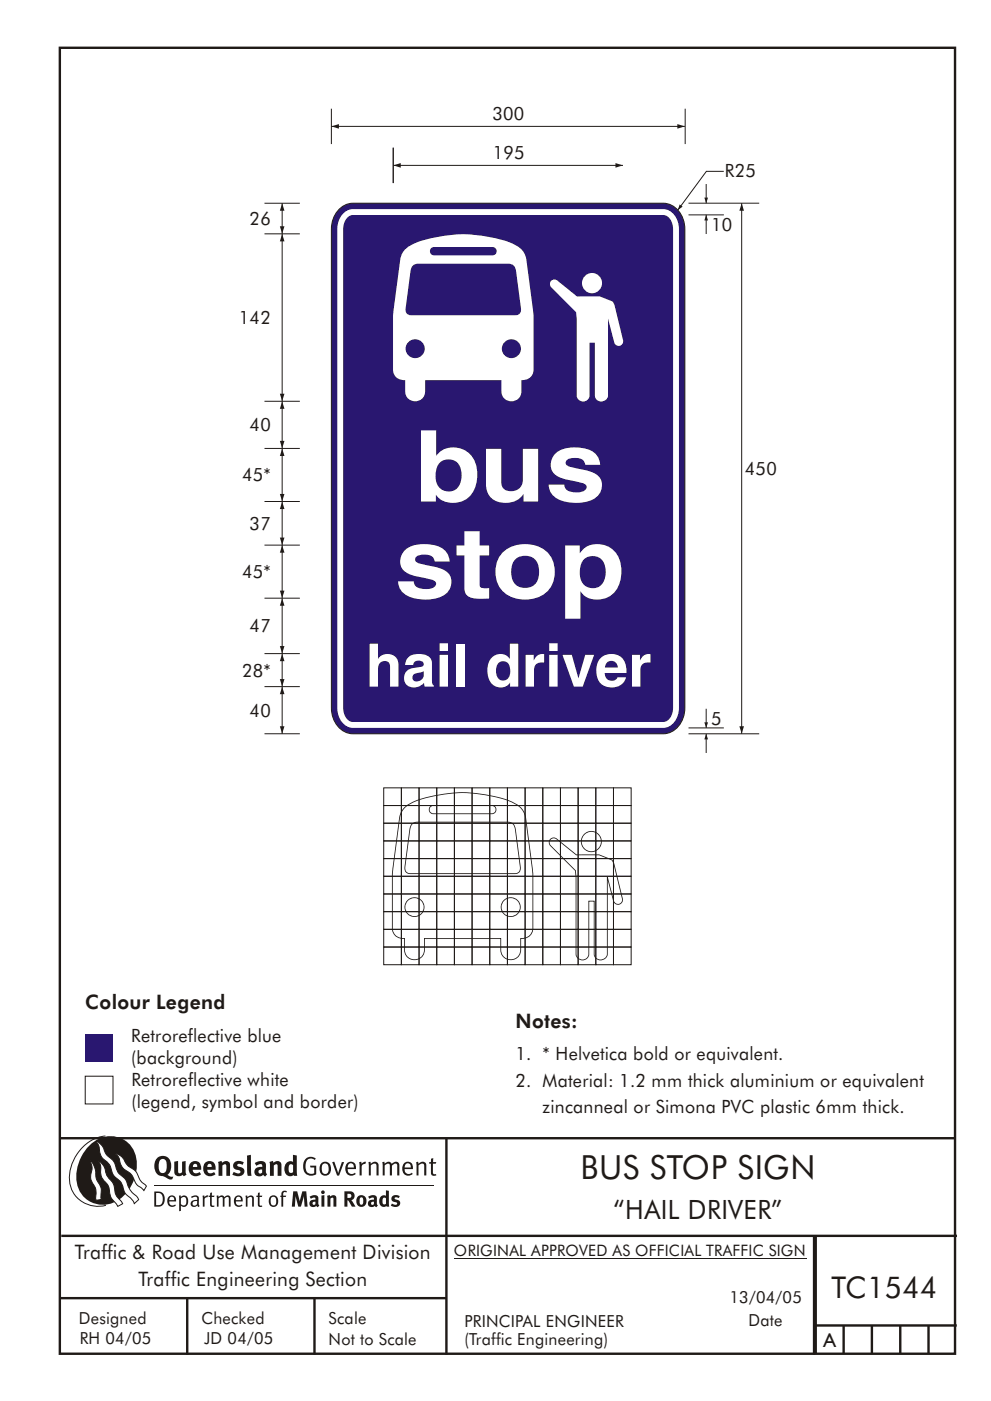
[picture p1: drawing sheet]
<svg xmlns="http://www.w3.org/2000/svg" width="210mm" height="297mm" viewBox="0 0 210 297" stroke-linecap="round" stroke-linejoin="round" font-family="sans-serif">
<path d="M12.7 10.1h189.9v276.9h-189.9z" fill="none" stroke="#1f1a17" stroke-width=".51"/>
<path d="M18.1 228.2h5.9v5.9h-5.9z" fill="none" stroke="#1f1a17" stroke-width=".21"/>
<path d="M18.1 219.2h5.9v5.9h-5.9z" fill="#291770"/>
<g fill="none" stroke="#1f1a17" stroke-width=".51">
<path d="M12.7 241.3h190M94.7 241.4v45.8M12.7 275.2h82M13 262h190M39.7 275.2v12M66.7 275.2v12M172.7 262.2v25M173 262.2v24.8M173 281h30M179 281v6M185 281v6M191 281v6"/>
<path d="M197 281v6"/>
</g>
<path d="M96.3 266.7h74.7" fill="none" stroke="#1f1a17" stroke-width=".21"/>
<g fill="#1f1a17">
<path d="M64.9 245.6a1.61 1.61 0 0 1 2.1 .1l-.2 .2a1.17 1.17 0 0 0-1.4-.1 1.17 1.17 0 0 0-.6 1.2 1.42 1.42 0 0 0 1.2 1.9l.7-.2v-1.2h-.8l-.1-.4h1.3v1.9a1.82 1.82 0 0 1-2.2-.1 1.82 1.82 0 0 1-.6-2.1l.2-.7z" fill-rule="evenodd"/>
<path d="M68.2 246.6a1.77 1.77 0 0 0 .4 2.6 1.39 1.39 0 0 0 1.4-.5 1.39 1.39 0 0 0 .2-1.5 1.19 1.19 0 0 0-2-.6zM68.5 246.8a.83 .83 0 0 1 1 .1 .83 .83 0 0 1 .2 1 .75 .75 0 0 1-.6 1 .75 .75 0 0 1-.8-.8v-.9z" fill-rule="evenodd"/>
<path d="M70.5 246.4l.4-.1 .8 2.4 .8-2.3h.5l-1.1 2.8h-.4z" fill-rule="evenodd"/>
<path d="M73.6 246.7a1.74 1.74 0 0 0 .5 2.5h.9l.5-.3-.2-.3a.89 .89 0 0 1-1.1 .2 .89 .89 0 0 1-.4-.9h1.7a1.15 1.15 0 0 0-.4-1.4 1.15 1.15 0 0 0-1.5 .2zM74 246.9a.67 .67 0 0 1 .8-.1 .67 .67 0 0 1 .3 .7h-1.3z" fill-rule="evenodd"/>
<path d="M76.2 246.4l.4-.1 .1 .5 .5-.4 .5-.1-.2 .5a.61 .61 0 0 0-.8 .6v1.8h-.4z" fill-rule="evenodd"/>
<path d="M78.1 246.4l.5-.1 .1 .5a.89 .89 0 0 1 .9-.5 .89 .89 0 0 1 .7 .8v2.1h-.4v-2.1l-.1-.3-.3-.1-.8 .4v2.1h-.4z" fill-rule="evenodd"/>
<path d="M81.1 246.4l.4-.1 .1 .4a.83 .83 0 0 1 .8-.4 .83 .83 0 0 1 .7 .5 .86 .86 0 0 1 .9-.5 .86 .86 0 0 1 .7 .8v2.1h-.4l-.1-2.3a.5 .5 0 0 0-.8 0l-.2 .2v2.1h-.5v-2.2l-.4-.3-.7 .4v2.1h-.4z" fill-rule="evenodd"/>
<path d="M85.7 246.7a1.74 1.74 0 0 0 .5 2.5h.9l.5-.3-.2-.3a.89 .89 0 0 1-1.1 .2 .89 .89 0 0 1-.4-.9h1.7a1.15 1.15 0 0 0-.5-1.4 1.15 1.15 0 0 0-1.4 .2zM86 246.9a.67 .67 0 0 1 .9-.1 .67 .67 0 0 1 .3 .7h-1.3z" fill-rule="evenodd"/>
<path d="M88.3 246.4l.4-.1 .1 .5a.89 .89 0 0 1 .9-.5 .89 .89 0 0 1 .7 .8v2.1h-.4v-2.1l-.1-.3-.3-.1-.8 .4v2.1h-.4z" fill-rule="evenodd"/>
<path d="M91.5 245.7l.4-.2v.9h.7l-.2 .3h-.5v2.1l.1 .1h.5l.1 .3a.71 .71 0 0 1-1.2-.5v-2h-.3v-.3h.3z" fill-rule="evenodd"/>
<path d="M37 246.3l.8-.2v2a.46 .46 0 0 0 .2 .7 .46 .46 0 0 0 .6-.3v-2.2l.8-.1v2.3l.2 .6-.6 .3-.2-.3a1.03 1.03 0 0 1-1.2 .2 1.03 1.03 0 0 1-.6-1z" fill-rule="evenodd"/>
<path d="M40.4 246.6a1.64 1.64 0 0 0 0 2.3 1.64 1.64 0 0 0 2.3 .1l-.4-.5a.78 .78 0 0 1-.9 .3 .78 .78 0 0 1-.5-.8h1.8a1.37 1.37 0 0 0-.6-1.6 1.37 1.37 0 0 0-1.7 .2zM41 246.9a.48 .48 0 0 1 .7-.1 .48 .48 0 0 1 .2 .6h-1z" fill-rule="evenodd"/>
<path d="M43.5 246.6a1.65 1.65 0 0 0-.2 2 1.65 1.65 0 0 0 1.9 .7l.5-.3-.3-.5a.78 .78 0 0 1-.9 .3 .78 .78 0 0 1-.5-.8h1.8a1.37 1.37 0 0 0-.6-1.6 1.37 1.37 0 0 0-1.7 .2zM44.1 246.9a.48 .48 0 0 1 .6-.1 .48 .48 0 0 1 .2 .6h-.9z" fill-rule="evenodd"/>
<path d="M46.3 246.4l.7-.3 .1 .4a.95 .95 0 0 1 1-.3 .95 .95 0 0 1 .7 .9v2.2h-.8v-2.3l-.3-.2-.5 .3v2.2h-.8z" fill-rule="evenodd"/>
<path d="M49.7 246.5a1.73 1.73 0 0 1 2-.1l-.2 .6-.6-.2a.42 .42 0 0 0-.6 .3l.2 .2a1.23 1.23 0 0 1 1.4 1 1.47 1.47 0 0 1-2.3 .9l-.3-.1 .3-.6 .7 .3a.47 .47 0 0 0 .7-.3 .87 .87 0 0 0-1-.6l-.4-.2-.1-.4z" fill-rule="evenodd"/>
<path d="M54.1 246.6l.3 .6 .3-.2a.62 .62 0 0 1 .9 0v.4a1.21 1.21 0 0 0-1.3 .3 1.21 1.21 0 0 0-.2 1.4 1.19 1.19 0 0 0 1.7 0l.5 .3 .4-.4-.3-.4v-1.3a.96 .96 0 0 0-1.3-1.1zM55 248.1l.6-.1v.6a.43 .43 0 0 1-.6 .1 .43 .43 0 0 1 0-.6z" fill-rule="evenodd"/>
<path d="M57.2 246.4l.7-.3 .1 .4a.95 .95 0 0 1 1-.3 .95 .95 0 0 1 .7 .9v2.2h-.8v-2.3l-.3-.2-.5 .3v2.2h-.8z" fill-rule="evenodd"/>
<path d="M62.2 244.8v1.6a1.29 1.29 0 0 0-1.4 .1 1.29 1.29 0 0 0-.5 1.3 1.24 1.24 0 0 0 .5 1.4 1.24 1.24 0 0 0 1.5-.1l.1 .2h.7l-.1-4.3zM61.5 246.9h.4l.3 .1v1.5l-.3 .2a.48 .48 0 0 1-.6-.5 1.52 1.52 0 0 1 .2-1.3z" fill-rule="evenodd"/>
<path d="M52.4 245l.8-.2 .2 4.5h-.8l-.1-.2z" fill-rule="evenodd"/>
</g>
<path d="M22.4 240.9a9 9 0 0 0-7.4 10.8 6.2 6.2 0 0 0 7.5 3.9M32.7 251.4h59.4" fill="none" stroke="#1f1a17" stroke-width=".21"/>
<path d="M19.1 242.7a5.7 5.7 0 0 1 6.5-1.4 5.7 5.7 0 0 1 3.4 5.7 8.6 8.6 0 0 1-6.2 8.4 5.7 5.7 0 0 1-6.5-7.1 9.9 9.9 0 0 1 2.8-5.6z" fill-rule="evenodd" fill="#1f1a17"/>
<path d="M24.4 244.6a3.1 3.1 0 0 1 2.3 2.1l.8 .8a3.2 3.2 0 0 1 2 2.3l.4 .7 1.2 1-.6 .9-.2-.3a3.5 3.5 0 0 1-1.9-2 3.8 3.8 0 0 0-2.1-2.2 3.5 3.5 0 0 1-1-2.3zM20.4 242a3.4 3.4 0 0 1 1.9 2.4l.7 .9a3.3 3.3 0 0 1 1.7 2.5 4.4 4.4 0 0 0 1.7 2l.3 .3a6.1 6.1 0 0 0 2.5 3.7l.2 .5-.9 .9a6.1 6.1 0 0 0-1.9-2.2l-.4-.7a3.6 3.6 0 0 0-1.9-2.8l-.6-1.1a3.6 3.6 0 0 0-1.9-2.8 3.7 3.7 0 0 1-.8-2.4zM21 246.2a3.4 3.4 0 0 1 1.5 2.7l.6 .9a3.8 3.8 0 0 1 1.4 3.1l.3 .8 1.2 1.5-1 .6-.5-.8a3.2 3.2 0 0 1-1.3-2.8 4.3 4.3 0 0 0-1.4-2.2 4.7 4.7 0 0 1-.5-2.9zM19.2 246.1a5.1 5.1 0 0 1 1.2 3.7l.3 .7a3.1 3.1 0 0 1 .7 3l.1 .8-1.1 .2-.1-.8a3.5 3.5 0 0 0-.9-3.2 3.6 3.6 0 0 1 .1-2.6z" fill-rule="evenodd" fill="#fff" stroke="#1f1a17" stroke-width=".21"/>
<g fill="#1f1a17">
<path d="M33.4 245.5a2.51 2.51 0 0 0 .4 3.7l.8 .2a2.78 2.78 0 0 0 2 .6l.2-.5h-.6l-.7-.4a2.56 2.56 0 0 0 0-3.8 1.83 1.83 0 0 0-2.1 .2zM34 245.9a.87 .87 0 0 1 1 0 .87 .87 0 0 1 .4 .9v.4a1.17 1.17 0 0 1-.9 1.5h-.3a2.38 2.38 0 0 1-.2-2.8z" fill-rule="evenodd"/>
<path d="M33.1 252.9v2.6a1.12 1.12 0 0 0 1.2-.3 1.12 1.12 0 0 0 .2-1.1l-.1-.6-.3-.4zM32.7 252.6h1.1a1.67 1.67 0 0 1 1.2 1.7 1.67 1.67 0 0 1-1.3 1.5h-1zM36.1 253.9l-.2 .6h1.1a.55 .55 0 0 0-.3-.7 .55 .55 0 0 0-.6 .1zM35.8 253.8a.95 .95 0 0 1 1.2-.2 .95 .95 0 0 1 .4 1.1h-1.5a.72 .72 0 0 0 .4 .8 .72 .72 0 0 0 .9-.1l.1 .2a1.15 1.15 0 0 1-1.5 0 1.15 1.15 0 0 1-.2-1.5zM38.4 254.1v1.2a.7 .7 0 0 0 .9 .1 .7 .7 0 0 0 .2-.9 .61 .61 0 0 0-.4-.7 .61 .61 0 0 0-.7 .3zM38 253.5l.3-.1 .1 .4a.95 .95 0 0 1 1.2-.1 .95 .95 0 0 1 .3 1.1 .92 .92 0 0 1-.5 1 .92 .92 0 0 1-1-.2v1.1l-.4 .1zM40.9 254.9a.5 .5 0 0 0 .2 .7 .5 .5 0 0 0 .7-.3v-.7zM40.5 253.8a1 1 0 0 1 1.7 .2v1.4l.2 .3-.2 .2-.3-.3a.78 .78 0 0 1-1.4-.1 .78 .78 0 0 1 .8-1.1h.5a.58 .58 0 0 0-.3-.7 .58 .58 0 0 0-.7 .3zM43 253.5l.3-.1 .1 .4 .3-.3h.5l-.2 .3a.52 .52 0 0 0-.6 .6v1.4h-.4zM44.6 252.9l.4-.1-.1 .7h.6l-.1 .3h-.5v1.5a.35 .35 0 0 0 .6 .3v.2a.57 .57 0 0 1-.6 .1 .57 .57 0 0 1-.3-.5v-1.6h-.3v-.3h.3zM45.9 253.5l.4-.1 .1 .4 .2-.2a.64 .64 0 0 1 1 .2 .7 .7 0 0 1 .8-.4 .7 .7 0 0 1 .5 .7v1.7h-.4v-1.7l-.2-.3-.7 .3v1.7h-.3v-1.6a.38 .38 0 0 0-.3-.5 .38 .38 0 0 0-.5 .3l-.1 .1v1.7h-.4zM50.2 253.9l-.2 .6h1.1a.55 .55 0 0 0-.2-.7 .55 .55 0 0 0-.7 .1zM49.9 253.8a.95 .95 0 0 1 1.2-.2 .95 .95 0 0 1 .4 1.1h-1.5a.72 .72 0 0 0 .4 .8 .72 .72 0 0 0 .9-.1l.1 .2a1.15 1.15 0 0 1-1.5 0 1.15 1.15 0 0 1-.2-1.5zM52.1 253.5l.3-.1 .1 .4a.72 .72 0 0 1 .8-.4 .72 .72 0 0 1 .6 .7v1.7h-.4v-1.5a.45 .45 0 0 0-.3-.6 .45 .45 0 0 0-.5 .3l-.2 .1v1.7h-.3zM54.7 252.9l.4-.1v.7h.6l-.1 .3h-.5v1.5a.35 .35 0 0 0 .5 .3v.2a.57 .57 0 0 1-.6 .1 .57 .57 0 0 1-.3-.5v-1.6h-.3v-.3h.3zM57.6 253.9l-.2 .7a.65 .65 0 0 0 .3 .9 .65 .65 0 0 0 .8-.3l.1-.1a.93 .93 0 0 0-.7-1.4zM57.3 253.8a1.12 1.12 0 0 1 1.4 0 1.12 1.12 0 0 1 .2 1.4 1.01 1.01 0 0 1-1.2 .7 1.01 1.01 0 0 1-.7-1.2zM59.9 252.6l.5-.2 .5 .2-.2 .2-.3-.1-.3 .2v.6h.6l-.1 .3h-.5v2h-.4v-2h-.2v-.3h.2zM62.2 252.6l-.3 3.2h.7l.1-2.2 .6 2.2h.5l.7-2.2 .1 2.2h.7l-.3-3.2h-.9l-.5 2.1-.5-2.1zM65.7 253.7l.3 .5a.51 .51 0 0 1 .5-.3 .51 .51 0 0 1 .4 .4v.1a.88 .88 0 0 0-1.1 .3 .88 .88 0 0 0 .2 1.1 .9 .9 0 0 0 1.1-.1l.3 .3 .4-.4-.3-.3v-1.1a.87 .87 0 0 0-.4-.8 .87 .87 0 0 0-1 .1zM66.4 254.9l.5-.1v.5l-.1 .1h-.3l-.2-.1zM68.2 253.5v2.3h.6v-2.4zM68.1 252.8a.4 .4 0 0 0 .8 0 .4 .4 0 0 0-.8 0zM69.4 253.5l.1 2.3h.6v-1.7a.33 .33 0 0 1 .4-.2 .33 .33 0 0 1 .2 .4v1.5h.7v-1.7a.75 .75 0 0 0-.6-.7 .75 .75 0 0 0-.8 .3v-.3zM73.1 252.6v3.2h.6v-1.3l.3 .2 .7 1.1h.7l-.9-1.4a.94 .94 0 0 0 .7-1 .94 .94 0 0 0-.9-.8zM73.7 253.1a.51 .51 0 0 1 .7 .1 .51 .51 0 0 1-.1 .8h-.6zM75.9 253.7a1.19 1.19 0 0 0-.1 1.8 1.19 1.19 0 0 0 1.7-.1 1.19 1.19 0 0 0 0-1.6 1.19 1.19 0 0 0-1.6-.1zM76.5 253.9h.2a.99 .99 0 0 1 0 1.5 1.06 1.06 0 0 1-.2-1.5zM78.1 253.7l.3 .5a.51 .51 0 0 1 .5-.3 .51 .51 0 0 1 .4 .4v.1a.88 .88 0 0 0-1.1 .3 .88 .88 0 0 0 .2 1.1 .9 .9 0 0 0 1.1-.1l.3 .3 .4-.4-.2-.3v-1.1a.87 .87 0 0 0-.5-.8 .87 .87 0 0 0-1 .1zM78.9 254.9l.4-.1v.5l-.1 .1h-.3l-.2-.1zM81.9 252.4v1.2a1.2 1.2 0 0 0-1.4 .5 1.2 1.2 0 0 0 .2 1.5l.5 .3 .8-.2v.1h.6l-.1-3.3zM81.4 254l.5 .1-.1 1.2a.46 .46 0 0 1-.5 0 .46 .46 0 0 1-.2-.6zM83.3 253.6a.79 .79 0 0 0-.2 1 .79 .79 0 0 0 1 .3 .33 .33 0 0 1 0 .5 .33 .33 0 0 1-.5 0l-.5-.2-.2 .4a1.15 1.15 0 0 0 1.2 .3 1.15 1.15 0 0 0 .8-1 1.49 1.49 0 0 0-1.2-.7 .4 .4 0 0 1 .3-.4 .4 .4 0 0 1 .4 .1l.2 .1 .2-.4a1.47 1.47 0 0 0-1.5 0z" fill-rule="evenodd"/>
</g>
<g fill="none" stroke="#1f1a17" stroke-width=".21">
<path d="M81.4 167h3.8v3.8h-3.8zM81.4 170.8h3.8v3.7h-3.8zM81.4 174.5h3.8v3.8h-3.8zM81.4 178.3h3.8v3.7h-3.8zM85.2 167h3.7v3.8h-3.7zM85.2 170.8h3.7v3.7h-3.7zM85.2 174.5h3.7v3.8h-3.7zM85.2 178.3h3.7v3.7h-3.7zM88.9 167h3.8v3.8h-3.8zM88.9 170.8h3.8v3.7h-3.8zM88.9 174.5h3.8v3.8h-3.8zM88.9 178.3h3.8v3.7h-3.8z"/>
<path d="M92.7 167h3.7v3.8h-3.7zM92.7 170.8h3.7v3.7h-3.7zM92.7 174.5h3.7v3.8h-3.7zM92.7 178.3h3.7v3.7h-3.7zM96.4 167h3.8v3.8h-3.8zM96.4 170.8h3.8v3.7h-3.8zM96.4 174.5h3.8v3.8h-3.8zM96.4 178.3h3.8v3.7h-3.8zM100.2 167h3.7v3.8h-3.7zM100.2 170.8h3.7v3.7h-3.7zM100.2 174.5h3.7v3.8h-3.7zM100.2 178.3h3.7v3.7h-3.7z"/>
<path d="M103.9 167h3.8v3.8h-3.8zM103.9 170.8h3.8v3.7h-3.8zM103.9 174.5h3.8v3.8h-3.8zM103.9 178.3h3.8v3.7h-3.8zM107.7 167h3.7v3.8h-3.7zM107.7 170.8h3.7v3.7h-3.7zM107.7 174.5h3.7v3.8h-3.7zM107.7 178.3h3.7v3.7h-3.7zM111.4 167h3.8v3.8h-3.8zM111.4 170.8h3.8v3.7h-3.8zM111.4 174.5h3.8v3.8h-3.8zM111.4 178.3h3.8v3.7h-3.8z"/>
<path d="M115.2 167h3.7v3.8h-3.7zM115.2 170.8h3.7v3.7h-3.7zM115.2 174.5h3.7v3.8h-3.7zM115.2 178.3h3.7v3.7h-3.7zM118.9 167h3.8v3.8h-3.8zM118.9 170.8h3.8v3.7h-3.8zM118.9 174.5h3.8v3.8h-3.8zM118.9 178.3h3.8v3.7h-3.8zM122.7 167h3.7v3.8h-3.7zM122.7 170.8h3.7v3.7h-3.7zM122.7 174.5h3.7v3.8h-3.7zM122.7 178.3h3.7v3.7h-3.7z"/>
<path d="M126.4 167h3.8v3.8h-3.8zM126.4 170.8h3.8v3.7h-3.8zM126.4 174.5h3.8v3.8h-3.8zM126.4 178.3h3.8v3.7h-3.8zM130.2 167h3.7v3.8h-3.7zM130.2 170.8h3.7v3.7h-3.7zM130.2 174.5h3.7v3.8h-3.7zM130.2 178.3h3.7v3.7h-3.7zM81.4 182h3.8v3.8h-3.8zM81.4 185.8h3.8v3.7h-3.8zM81.4 189.5h3.8v3.8h-3.8zM81.4 193.3h3.8v3.7h-3.8z"/>
<path d="M81.4 197h3.8v3.8h-3.8zM85.2 182h3.7v3.8h-3.7zM85.2 185.8h3.7v3.7h-3.7zM85.2 189.5h3.7v3.8h-3.7zM85.2 193.3h3.7v3.7h-3.7zM85.2 197h3.7v3.8h-3.7zM88.9 182h3.8v3.8h-3.8zM88.9 185.8h3.8v3.7h-3.8zM88.9 189.5h3.8v3.8h-3.8zM88.9 193.3h3.8v3.7h-3.8zM88.9 197h3.8v3.8h-3.8zM92.7 182h3.7v3.8h-3.7z"/>
<path d="M92.7 185.8h3.7v3.7h-3.7zM92.7 189.5h3.7v3.8h-3.7zM92.7 193.3h3.7v3.7h-3.7zM92.7 197h3.7v3.8h-3.7zM96.4 182h3.8v3.8h-3.8zM96.4 185.8h3.8v3.7h-3.8zM96.4 189.5h3.8v3.8h-3.8zM96.4 193.3h3.8v3.7h-3.8zM96.4 197h3.8v3.8h-3.8zM100.2 182h3.7v3.8h-3.7zM100.2 185.8h3.7v3.7h-3.7zM100.2 189.5h3.7v3.8h-3.7z"/>
<path d="M100.2 193.3h3.7v3.7h-3.7zM100.2 197h3.7v3.8h-3.7zM103.9 182h3.8v3.8h-3.8zM103.9 185.8h3.8v3.7h-3.8zM103.9 189.5h3.8v3.8h-3.8zM103.9 193.3h3.8v3.7h-3.8zM103.9 197h3.8v3.8h-3.8zM107.7 182h3.7v3.8h-3.7zM107.7 185.8h3.7v3.7h-3.7zM107.7 189.5h3.7v3.8h-3.7zM107.7 193.3h3.7v3.7h-3.7zM107.7 197h3.7v3.8h-3.7z"/>
<path d="M111.4 182h3.8v3.8h-3.8zM111.4 185.8h3.8v3.7h-3.8zM111.4 189.5h3.8v3.8h-3.8zM111.4 193.3h3.8v3.7h-3.8zM111.4 197h3.8v3.8h-3.8zM115.2 182h3.7v3.8h-3.7zM115.2 185.8h3.7v3.7h-3.7zM115.2 189.5h3.7v3.8h-3.7zM115.2 193.3h3.7v3.7h-3.7zM115.2 197h3.7v3.8h-3.7zM118.9 182h3.8v3.8h-3.8zM118.9 185.8h3.8v3.7h-3.8z"/>
<path d="M118.9 189.5h3.8v3.8h-3.8zM118.9 193.3h3.8v3.7h-3.8zM118.9 197h3.8v3.8h-3.8zM122.7 182h3.7v3.8h-3.7zM122.7 185.8h3.7v3.7h-3.7zM122.7 189.5h3.7v3.8h-3.7zM122.7 193.3h3.7v3.7h-3.7zM122.7 197h3.7v3.8h-3.7zM126.4 182h3.8v3.8h-3.8zM126.4 185.8h3.8v3.7h-3.8zM126.4 189.5h3.8v3.8h-3.8zM126.4 193.3h3.8v3.7h-3.8z"/>
<path d="M126.4 197h3.8v3.8h-3.8zM130.2 182h3.7v3.8h-3.7zM130.2 185.8h3.7v3.7h-3.7zM130.2 189.5h3.7v3.8h-3.7zM130.2 193.3h3.7v3.7h-3.7zM130.2 197h3.7v3.8h-3.7zM81.4 200.8h3.8v3.7h-3.8zM85.2 200.8h3.7v3.7h-3.7zM88.9 200.8h3.8v3.7h-3.8zM92.7 200.8h3.7v3.7h-3.7zM96.4 200.8h3.8v3.7h-3.8zM100.2 200.8h3.7v3.7h-3.7z"/>
<path d="M103.9 200.8h3.8v3.7h-3.8zM107.7 200.8h3.7v3.7h-3.7zM111.4 200.8h3.8v3.7h-3.8zM115.2 200.8h3.7v3.7h-3.7zM118.9 200.8h3.8v3.7h-3.8zM122.7 200.8h3.7v3.7h-3.7zM126.4 200.8h3.8v3.7h-3.8zM130.2 200.8h3.7v3.7h-3.7z"/>
</g>
<path d="M112.8 184.1h.2l.1 1.2h-.1zM111.4 173.3h.2l1.4 10.8h-.2zM110.3 171l.9 1.2 .4 1.1h-.2l-.3-1-.9-1.2zM108 169.7l1.5 .7 .8 .6-.1 .1-.8-.5-1.5-.8zM107.9 169.7v.1zM107 169.3l.9 .4v.1l-1-.3zM105.8 169l1.2 .3-.1 .2-1.2-.3zM98.2 168a35.8 35.8 0 0 1 7.6 1l-.1 .2-.7-.2a35.4 35.4 0 0 0-6.9-.9zM98.1 168l.1 .1zM96.6 168h1.5v.1l-1.5 .1zM95.1 168.2l1.5-.2v.2l-1.5 .2zM88.3 169.7a30.6 30.6 0 0 1 6.8-1.5v.2a30.4 30.4 0 0 0-6.7 1.4zM86 171l.8-.6 1.5-.7 .1 .1-1.5 .8-.8 .5zM86 171l.1 .1-.9 1.2-.3 1h-.2l.4-1.1zM84.7 173.3h.2l-1.4 10.8h-.2zM83.3 184.1h.2l-.2 1.2h-.1zM83.2 185.3h.1v11.5h-.1zM83.2 196.8l.1 .2a2.14 2.14 0 0 0 2.5 1.9v.2a2.31 2.31 0 0 1-2.6-2.3zM85.8 198.9l.1 .1zM85.7 199h.2v2.3h-.2zM85.7 201.3h.2a1.94 1.94 0 0 0 1.2 1.9l-.1 .2a2.09 2.09 0 0 1-1.3-2.1zM87.1 203.2l.8 .2v.2l-.9-.2zM87.9 203.4l.9-.2v.2l-.9 .2zM90 201.3h.1a2.11 2.11 0 0 1-1.3 2.1v-.2a1.92 1.92 0 0 0 1.2-1.9zM90 199h.1v2.3h-.1zM90 198.9l.1 .1zM90.1 198.9h16.1v.2h-16.1zM106.2 198.9l.1 .1zM106.2 199h.1v2.3h-.1zM106.2 201.3h.1a1.94 1.94 0 0 0 1.2 1.9v.2a2.09 2.09 0 0 1-1.3-2.1zM107.5 203.2l.9 .2v.2l-.9-.2zM108.4 203.4l.8-.2 .1 .2-.9 .2zM110.4 201.3h.2a2.11 2.11 0 0 1-1.3 2.1l-.1-.2a1.92 1.92 0 0 0 1.2-1.9zM110.4 199h.2v2.3h-.2zM110.4 198.9l.1 .1zM110.5 198.9a2.14 2.14 0 0 0 2.5-2.1l.1 .2a2.31 2.31 0 0 1-2.6 2.1zM113 185.3h.1v11.5h-.1zM92 170.7h12.3v.2h-12.3zM104.3 170.7a.92 .92 0 0 1 .9 .6h-.1l-.4-.4h-.4zM105.1 171.3h.1l.1 .4h-.2zM105.1 171.7h.2l-.1 .3h-.1zM104.3 172.4h.4l.4-.4h.1a.92 .92 0 0 1-.9 .6zM92 172.4h12.3v.2h-12.3zM91.1 172h.1l.4 .4h.4v.2a.92 .92 0 0 1-.9-.6zM91 171.7h.2v.3h-.1zM91.1 171.3h.1v.4h-.2zM91.2 171l.8-.3v.2h-.4l-.4 .4h-.1zM87.9 194.2v.2zM86.6 193.7l.6 .4 .7 .1v.2a2.13 2.13 0 0 1-1.5-.6zM85.8 192.3h.2l.1 .8 .5 .6-.2 .1a2.07 2.07 0 0 1-.6-1.5zM85.8 192.3h.2zM85.8 192.3h.2zM86.4 190.8l.2 .2-.5 .6-.1 .7h-.2a2.07 2.07 0 0 1 .6-1.5zM86.4 190.8a2.13 2.13 0 0 1 1.5-.6v.2l-.7 .2-.6 .4zM87.9 190.2v.2zM87.9 190.2v.2zM87.9 190.2a2.13 2.13 0 0 1 1.5 .6l-.1 .2-.6-.4-.8-.2zM89.4 190.8a2.07 2.07 0 0 1 .7 1.5h-.2l-.2-.7-.4-.6zM89.9 192.3h.2zM89.9 192.3h.2zM89.9 192.3h.2a2.07 2.07 0 0 1-.7 1.5l-.1-.1 .4-.6zM87.9 194.2l.8-.1 .6-.4 .1 .1a2.13 2.13 0 0 1-1.5 .6zM87.9 194.2v.2zM108.4 194.2v.2zM107 193.7l.6 .4 .8 .1v.2a2.13 2.13 0 0 1-1.5-.6zM106.2 192.3h.2l.2 .8 .4 .6-.1 .1a2.07 2.07 0 0 1-.7-1.5zM106.2 192.3h.2zM106.2 192.3h.2zM106.9 190.8l.1 .2-.4 .6-.2 .7h-.2a2.07 2.07 0 0 1 .7-1.5zM106.9 190.8a2.13 2.13 0 0 1 1.5-.6v.2l-.8 .2-.6 .4zM108.4 190.2v.2zM108.4 190.2v.2zM108.4 190.2a2.13 2.13 0 0 1 1.5 .6l-.2 .2-.6-.4-.7-.2zM109.9 190.8a2.07 2.07 0 0 1 .6 1.5h-.2l-.2-.7-.4-.6zM110.3 192.3h.2zM110.3 192.3h.2zM110.3 192.3h.2a2.07 2.07 0 0 1-.6 1.5l-.2-.1 .4-.6zM108.4 194.2l.7-.1 .6-.4 .2 .1a2.13 2.13 0 0 1-1.5 .6zM108.4 194.2v.2zM87.1 185.1h22.1v.2h-22.1zM86.8 185.1h.3v.2h-.3zM86 184.9l.2-.1 .6 .3v.2zM85.8 184h.2l.2 .8-.2 .1zM85.8 183.7h.2v.3h-.2zM86.9 175.9h.1l-1 7.8h-.2zM87.3 174.7l.2 .1-.5 1.1h-.1zM87.3 174.7l.6-.4 .8-.1v.2l-.8 .1-.4 .3zM88.7 174.2h18.9v.2h-18.9zM107.6 174.2l.8 .1 .6 .4-.2 .1-.4-.3-.8-.1zM108.8 174.8l.2-.1 .1 .2 .3 1h-.1zM109.3 175.9h.1l1.1 7.8h-.2zM110.3 183.7h.2v.4h-.2zM110.3 184.1h.2l-.2 .8-.2-.1zM109.5 185.1l.6-.3 .2 .1-.5 .3-.3 .1zM109.2 185.1h.3v.2h-.3zM125.5 180.5v.2zM125.5 180.5l.8-.2 .6-.4 .1 .1-.8 .6-.7 .1zM127.5 178.4h.2l-.1 .7-.6 .9-.1-.1 .4-.7zM127.5 178.4h.2zM127.5 178.4h.2zM126.9 177l.1-.2 .4 .6 .3 1h-.2l-.2-.8zM125.5 176.2l.7 .1 .8 .5-.1 .2-.6-.5-.8-.1zM125.5 176.2v.2zM125.5 176.2v.2zM123.9 176.8l.9-.5 .7-.1v.2l-.8 .1-.7 .5zM123.9 176.8l.1 .2-.4 .6-.2 .8h-.2l.2-.7zM123.2 178.4h.2zM123.2 178.4h.2zM123.2 178.4h.2l.2 .8 .4 .7-.1 .1-.5-.9zM123.9 180l.1-.1 .7 .4 .8 .2v.2l-.7-.1zM125.5 180.5v.2zM130.2 183.1h.1l1.8 7.4-.1 .1zM130 182.7l.1-.1 .2 .5-.1 .1zM129.8 182.2l.3 .4-.1 .1-.3-.3zM127.1 181.2l2.7 1-.1 .2-2.6-1.1zM124.1 181.2h3v.1h-3zM122.3 181.2h1.8v.1h-1.8zM118.2 177.9l4.1 3.3-.1 .1-4.1-3.3zM118.1 178l.1-.1zM117.5 177.6l.7 .3-.1 .1-.6-.3zM116.8 177.8l.7-.2v.1l-.6 .3zM116.7 177.9l.2 .1zM116.7 177.9l.2 .1zM116.7 177.9l.1 .1-.2 .6h-.2zM116.4 178.6h.2l.2 .6-.1 .1zM116.7 179.3l.2-.1zM116.7 179.4l.2-.2 5.2 5.3-.1 .1zM122 184.6h.2l.1 1.4h-.2zM122.1 186h.2v16.3h-.2zM122.1 202.3h.2zM122.1 202.3h.2l.4 .8-.1 .1-.3-.4zM122.7 203.1l.9 .3v.2l-.8-.2-.2-.2zM123.6 203.4v.2zM123.6 203.4v.2zM123.6 203.4l.9-.3 .1 .1-.7 .4h-.3zM124.8 202.3h.2v.3l-.4 .6-.1-.1zM124.8 202.3h.2zM124.8 191.1h.2v11.2h-.2zM124.8 191l.1 .1zM124.9 191h1.2v.1h-1.2zM126.1 191l.1 .1zM126 191.1h.2v11.2h-.2zM126 202.3h.2zM126 202.3h.2l.3 .8-.1 .1-.3-.4zM126.5 203.1l.9 .3v.2l-.8-.2-.2-.2zM127.4 203.4v.2zM127.4 203.4v.2zM127.4 203.4l.9-.3 .1 .1-.7 .4h-.3zM128.8 202.3h.1v.3l-.5 .6-.1-.1zM128.8 202.3h.1zM128.8 198.9h.1v3.4h-.1zM128.8 185.9h.1v13h-.1zM128.8 185.9h.1zM128.8 186l.1-.1 1.4 5.1h-.2zM130.1 191h.2zM130.1 191h.2l.4 .5-.1 .2zM130.7 191.5l.6 .1 .1 .2h-.6l-.2-.1zM131.3 191.6l.1 .2zM131.3 191.6l.1 .2zM131.3 191.6l.6-.4 .1 .1-.4 .4-.2 .1zM132 190.6l.1-.1 .1 .3-.2 .5-.1-.1zM132 190.6l.1-.1z" fill="#1f1a17"/>
<path d="M71.9 44.4a4.1 4.1 0 0 1 3-1.3h65.8a5.1 5.1 0 0 1 4.6 5.5v101.5a5.2 5.2 0 0 1-4.6 5.5h-65.8a5.1 5.1 0 0 1-4.6-5.5v-101.5a6.1 6.1 0 0 1 1.6-4.2z" fill-rule="evenodd" fill="#291770" stroke="#1f1a17" stroke-width=".21"/>
<path d="M73 45.1l1.2-.7 .7-.1h65.8a3.9 3.9 0 0 1 3.4 4.3v101.5a3.9 3.9 0 0 1-3.4 4.2h-65.8a3.9 3.9 0 0 1-3.3-4.2v-101.5a4.7 4.7 0 0 1 1.4-3.5z" fill-rule="evenodd" fill="#fff"/>
<path d="M73.6 46.2l.8-.5 .5-.1h65.8a2.61 2.61 0 0 1 2.1 3v101.5a2.76 2.76 0 0 1-2.1 3h-65.8a2.61 2.61 0 0 1-2.1-3v-101.5a3.6 3.6 0 0 1 .8-2.4z" fill-rule="evenodd" fill="#291770"/>
<path d="M86.2 52.7a3.8 3.8 0 0 0-1.3 2.2l-1.5 12v11.7a2.23 2.23 0 0 0 2.6 2v2.3a2.12 2.12 0 0 0 2.1 2.2 2.12 2.12 0 0 0 2.1-2.2v-2.3h16.2v2.3a2.12 2.12 0 0 0 2.1 2.2 2.12 2.12 0 0 0 2.1-2.2v-2.3a2.23 2.23 0 0 0 2.6-2.2v-11.5l-1.5-12a4.8 4.8 0 0 0-3.6-3.5 28.3 28.3 0 0 0-20.9 .6zM91.4 52.7l.7-.3h12.4a.88 .88 0 0 1 .9 .9 .88 .88 0 0 1-.9 .8h-12.4a.88 .88 0 0 1-.8-.4 .88 .88 0 0 1 .1-1zM86.1 73.9a2.02 2.02 0 0 1 4 0 2.02 2.02 0 0 1-4 0zM106.5 73.9a2.02 2.02 0 0 1 4 0 2.02 2.02 0 0 1-4 0zM87.5 56.3l.8-.3 .5-.1h19a1.54 1.54 0 0 1 1.7 1.6l1 7.8a1.16 1.16 0 0 1-1.1 1.5h-22.2a1.12 1.12 0 0 1-1.1-1.5l1-7.8zM123.5 60a2.14 2.14 0 0 0 4.2 0 2.14 2.14 0 0 0-4.2 0zM116.9 59.5a.98 .98 0 0 0 0 1.4l5.3 5.3 .2 1.4v16.3a1.36 1.36 0 0 0 1.3 1.2 1.36 1.36 0 0 0 1.4-1.2v-11.2h1.1v11.2a1.41 1.41 0 0 0 1.4 1.2 1.41 1.41 0 0 0 1.4-1.2v-16.4l1.3 5.1a.96 .96 0 0 0 1.2 .7 .96 .96 0 0 0 .7-1.2l-1.8-7.4-.5-.8-2.7-1.1-4.8 .1-4.1-3.4a.97 .97 0 0 0-1.4 0z" fill-rule="evenodd" fill="#fff"/>
<path d="M83.4 35.1h48.8" fill="none" stroke="#1f1a17" stroke-width=".21"/>
<g fill="#1f1a17">
<path d="M130.6 34.6l1.6 .5-1.6 .5 1.6-.5-1.6 .5z" fill-rule="evenodd"/>
<path d="M83.4 35.1l1.6 .5-1.5-.5 1.5-.5v1z" fill-rule="evenodd"/>
</g>
<path d="M157.4 43.1v112.5" fill="none" stroke="#1f1a17" stroke-width=".21"/>
<g fill="#1f1a17">
<path d="M156.9 154h.9l-.4 1.6-.5-1.6 .5 1.6z" fill-rule="evenodd"/>
<path d="M157.4 43.1l-.5 1.6 .5-1.6 .4 1.6h-.9z" fill-rule="evenodd"/>
</g>
<path d="M59.9 43.1v6.5" fill="none" stroke="#1f1a17" stroke-width=".21"/>
<g fill="#1f1a17">
<path d="M59.4 48h1l-.5 1.6-.5-1.6 .5 1.6z" fill-rule="evenodd"/>
<path d="M59.9 43.1l-.5 1.6 .5-1.6 .5 1.6h-1z" fill-rule="evenodd"/>
</g>
<path d="M59.9 138.6v7" fill="none" stroke="#1f1a17" stroke-width=".21"/>
<g fill="#1f1a17">
<path d="M59.4 144h1l-.5 1.6-.5-1.6 .5 1.6z" fill-rule="evenodd"/>
<path d="M59.9 138.6l-.5 1.6 .5-1.6 .5 1.6h-1z" fill-rule="evenodd"/>
</g>
<path d="M59.9 126.8v11.8" fill="none" stroke="#1f1a17" stroke-width=".21"/>
<g fill="#1f1a17">
<path d="M59.4 137h1l-.5 1.6-.5-1.6 .5 1.6z" fill-rule="evenodd"/>
<path d="M59.9 126.8l-.5 1.6 .5-1.5 .5 1.5h-1z" fill-rule="evenodd"/>
</g>
<path d="M59.9 145.6v10" fill="none" stroke="#1f1a17" stroke-width=".21"/>
<g fill="#1f1a17">
<path d="M59.4 154h1l-.5 1.6-.5-1.6 .5 1.6z" fill-rule="evenodd"/>
<path d="M59.9 145.6l-.5 1.6 .5-1.6 .5 1.6h-1z" fill-rule="evenodd"/>
</g>
<path d="M153.6 36.3h-3.7l-6.1 8.2" fill="none" stroke="#1f1a17" stroke-width=".21"/>
<path d="M144.2 43.3l.6 .5-1 .7z" fill-rule="evenodd" fill="#1f1a17"/>
<path d="M83.4 31.3v7.5M56.1 138.6h7.5M56.1 145.6h7.5M146.1 154.3h7.5M146.1 155.6h15M149.8 155.6v4" fill="none" stroke="#1f1a17" stroke-width=".21"/>
<path d="M149.8 155.6l.4 1.2h-.8l.4-1.2 .4 1.2z" fill-rule="evenodd" fill="#1f1a17"/>
<path d="M149.8 150.3v4" fill="none" stroke="#1f1a17" stroke-width=".21"/>
<path d="M149.4 153.1h.8l-.4 1.2z" fill-rule="evenodd" fill="#1f1a17"/>
<path d="M83.4 31.3v7.5M149.8 39v4.1M56.1 43.1h7.5M146.1 43.1h15M146.1 45.6h7.5M56.1 155.6h7.5" fill="none" stroke="#1f1a17" stroke-width=".21"/>
<path d="M149.4 41.9h.8l-.4 1.2z" fill-rule="evenodd" fill="#1f1a17"/>
<path d="M149.8 45.6v4" fill="none" stroke="#1f1a17" stroke-width=".21"/>
<path d="M149.8 45.6l.4 1.1h-.8l.4-1.1 .4 1.1z" fill-rule="evenodd" fill="#1f1a17"/>
<path d="M59.9 115.6v11.2" fill="none" stroke="#1f1a17" stroke-width=".21"/>
<g fill="#1f1a17">
<path d="M59.4 125.2h1l-.5 1.6-.5-1.6 .5 1.6z" fill-rule="evenodd"/>
<path d="M59.9 115.6l-.5 1.6 .5-1.6 .5 1.6h-1z" fill-rule="evenodd"/>
</g>
<path d="M56.1 115.6h7.5M59.9 106.3v9.3M56.1 126.8h7.5" fill="none" stroke="#1f1a17" stroke-width=".21"/>
<g fill="#1f1a17">
<path d="M59.4 114h1l-.5 1.6-.5-1.6 .5 1.6z" fill-rule="evenodd"/>
<path d="M59.9 106.3l-.5 1.6 .5-1.5 .5 1.5h-1z" fill-rule="evenodd"/>
</g>
<path d="M59.9 95.1v11.2" fill="none" stroke="#1f1a17" stroke-width=".21"/>
<g fill="#1f1a17">
<path d="M59.4 104.7h1l-.5 1.6-.5-1.6 .5 1.6z" fill-rule="evenodd"/>
<path d="M59.9 95.1l-.5 1.6 .5-1.6 .5 1.6h-1z" fill-rule="evenodd"/>
</g>
<path d="M56.1 95.1h7.5M59.9 85.1v10M56.1 106.3h7.5" fill="none" stroke="#1f1a17" stroke-width=".21"/>
<g fill="#1f1a17">
<path d="M59.4 93.5h1l-.5 1.6-.5-1.6 .5 1.6z" fill-rule="evenodd"/>
<path d="M59.9 85.1l-.5 1.6 .5-1.6 .5 1.6h-1z" fill-rule="evenodd"/>
</g>
<path d="M59.9 49.6v35.5M56.1 85.1h7.5" fill="none" stroke="#1f1a17" stroke-width=".21"/>
<g fill="#1f1a17">
<path d="M59.4 83.5h1l-.5 1.6-.5-1.6 .5 1.6z" fill-rule="evenodd"/>
<path d="M59.9 49.6l-.5 1.6 .5-1.6 .5 1.6h-1z" fill-rule="evenodd"/>
</g>
<path d="M70.3 26.8h75M56.1 49.6h7.5" fill="none" stroke="#1f1a17" stroke-width=".21"/>
<g fill="#1f1a17">
<path d="M143.7 26.3l1.6 .5-1.6 .5 1.6-.5-1.6 .5z" fill-rule="evenodd"/>
<path d="M70.3 26.8l1.6 .5-1.6-.5 1.6-.5v1z" fill-rule="evenodd"/>
</g>
<path d="M70.3 23v7.5M145.4 23v7.5" fill="none" stroke="#1f1a17" stroke-width=".21"/>
<g font-size="21" fill="#fff">
<text x="87.9" y="106.3">bus</text>
<text x="83.8" y="126.8">stop</text>
</g>
<text font-size="12.7" fill="#fff" x="77.6" y="145.6">hail driver</text>
<text font-size="7.1" fill="#1f1a17" x="123.1" y="250">BUS STOP SIGN</text>
<text font-size="6.3" fill="#1f1a17" x="176.4" y="275.1">TC1544</text>
<text font-size="5.6" fill="#1f1a17" x="130.2" y="258.3">“HAIL DRIVER”</text>
<g font-size="4.2" fill="#1f1a17">
<text x="18.1" y="213.9">Colour Legend</text>
<text x="109.4" y="218">Notes:</text>
<text x="15.9" y="267">Traffic &amp; Road Use Management Division</text>
<text x="29.4" y="272.6">Traffic Engineering Section</text>
<text x="174.7" y="285.6">A</text>
</g>
<g font-size="3.9" fill="#1f1a17">
<text x="104.5" y="25.5">300</text>
<text x="104.5" y="33.7">195</text>
<text x="153.8" y="37.6">R25</text>
<text x="53" y="47.7">26</text>
<text x="150.9" y="48.9">10</text>
<text x="50.7" y="68.7">142</text>
<text x="53" y="91.4">40</text>
<text x="158" y="100.7">450</text>
<text x="51.4" y="102.1">45*</text>
<text x="53" y="112.3">37</text>
<text x="51.4" y="122.6">45*</text>
<text x="53" y="134.1">47</text>
<text x="51.4" y="143.4">28*</text>
<text x="53" y="151.9">40</text>
<text x="150.9" y="153.6">5</text>
<text x="27.9" y="220.8">Retroreflective blue</text>
<text x="27.9" y="225.5">(background)</text>
<text x="109.4" y="224.8">1. * Helvetica bold or equivalent.</text>
<text x="27.9" y="230.3">Retroreflective white</text>
<text x="109.4" y="230.4">2. Material: 1.2 mm thick aluminium or equivalent</text>
<text x="27.9" y="235">(legend, symbol and border)</text>
<text x="115.1" y="236">zincanneal or Simona PVC plastic 6mm thick.</text>
</g>
<g font-size="3.5" fill="#1f1a17">
<text x="16.7" y="280.7">Designed</text>
<text x="42.7" y="280.7">Checked</text>
<text x="69.7" y="280.7">Scale</text>
<text x="98.5" y="281.4">PRINCIPAL ENGINEER</text>
<text x="154.8" y="276.2">13/04/05</text>
<text x="158.8" y="281.2">Date</text>
<text x="16.9" y="284.9">RH 04/05</text>
<text x="43.3" y="284.9">JD 04/05</text>
<text x="69.7" y="285.2">Not to Scale</text>
<text x="98.5" y="285.1">(Traffic Engineering)</text>
</g>
<text font-size="3.4" fill="#1f1a17" x="96.3" y="266.3">ORIGINAL APPROVED AS OFFICIAL TRAFFIC SIGN</text>
</svg>
